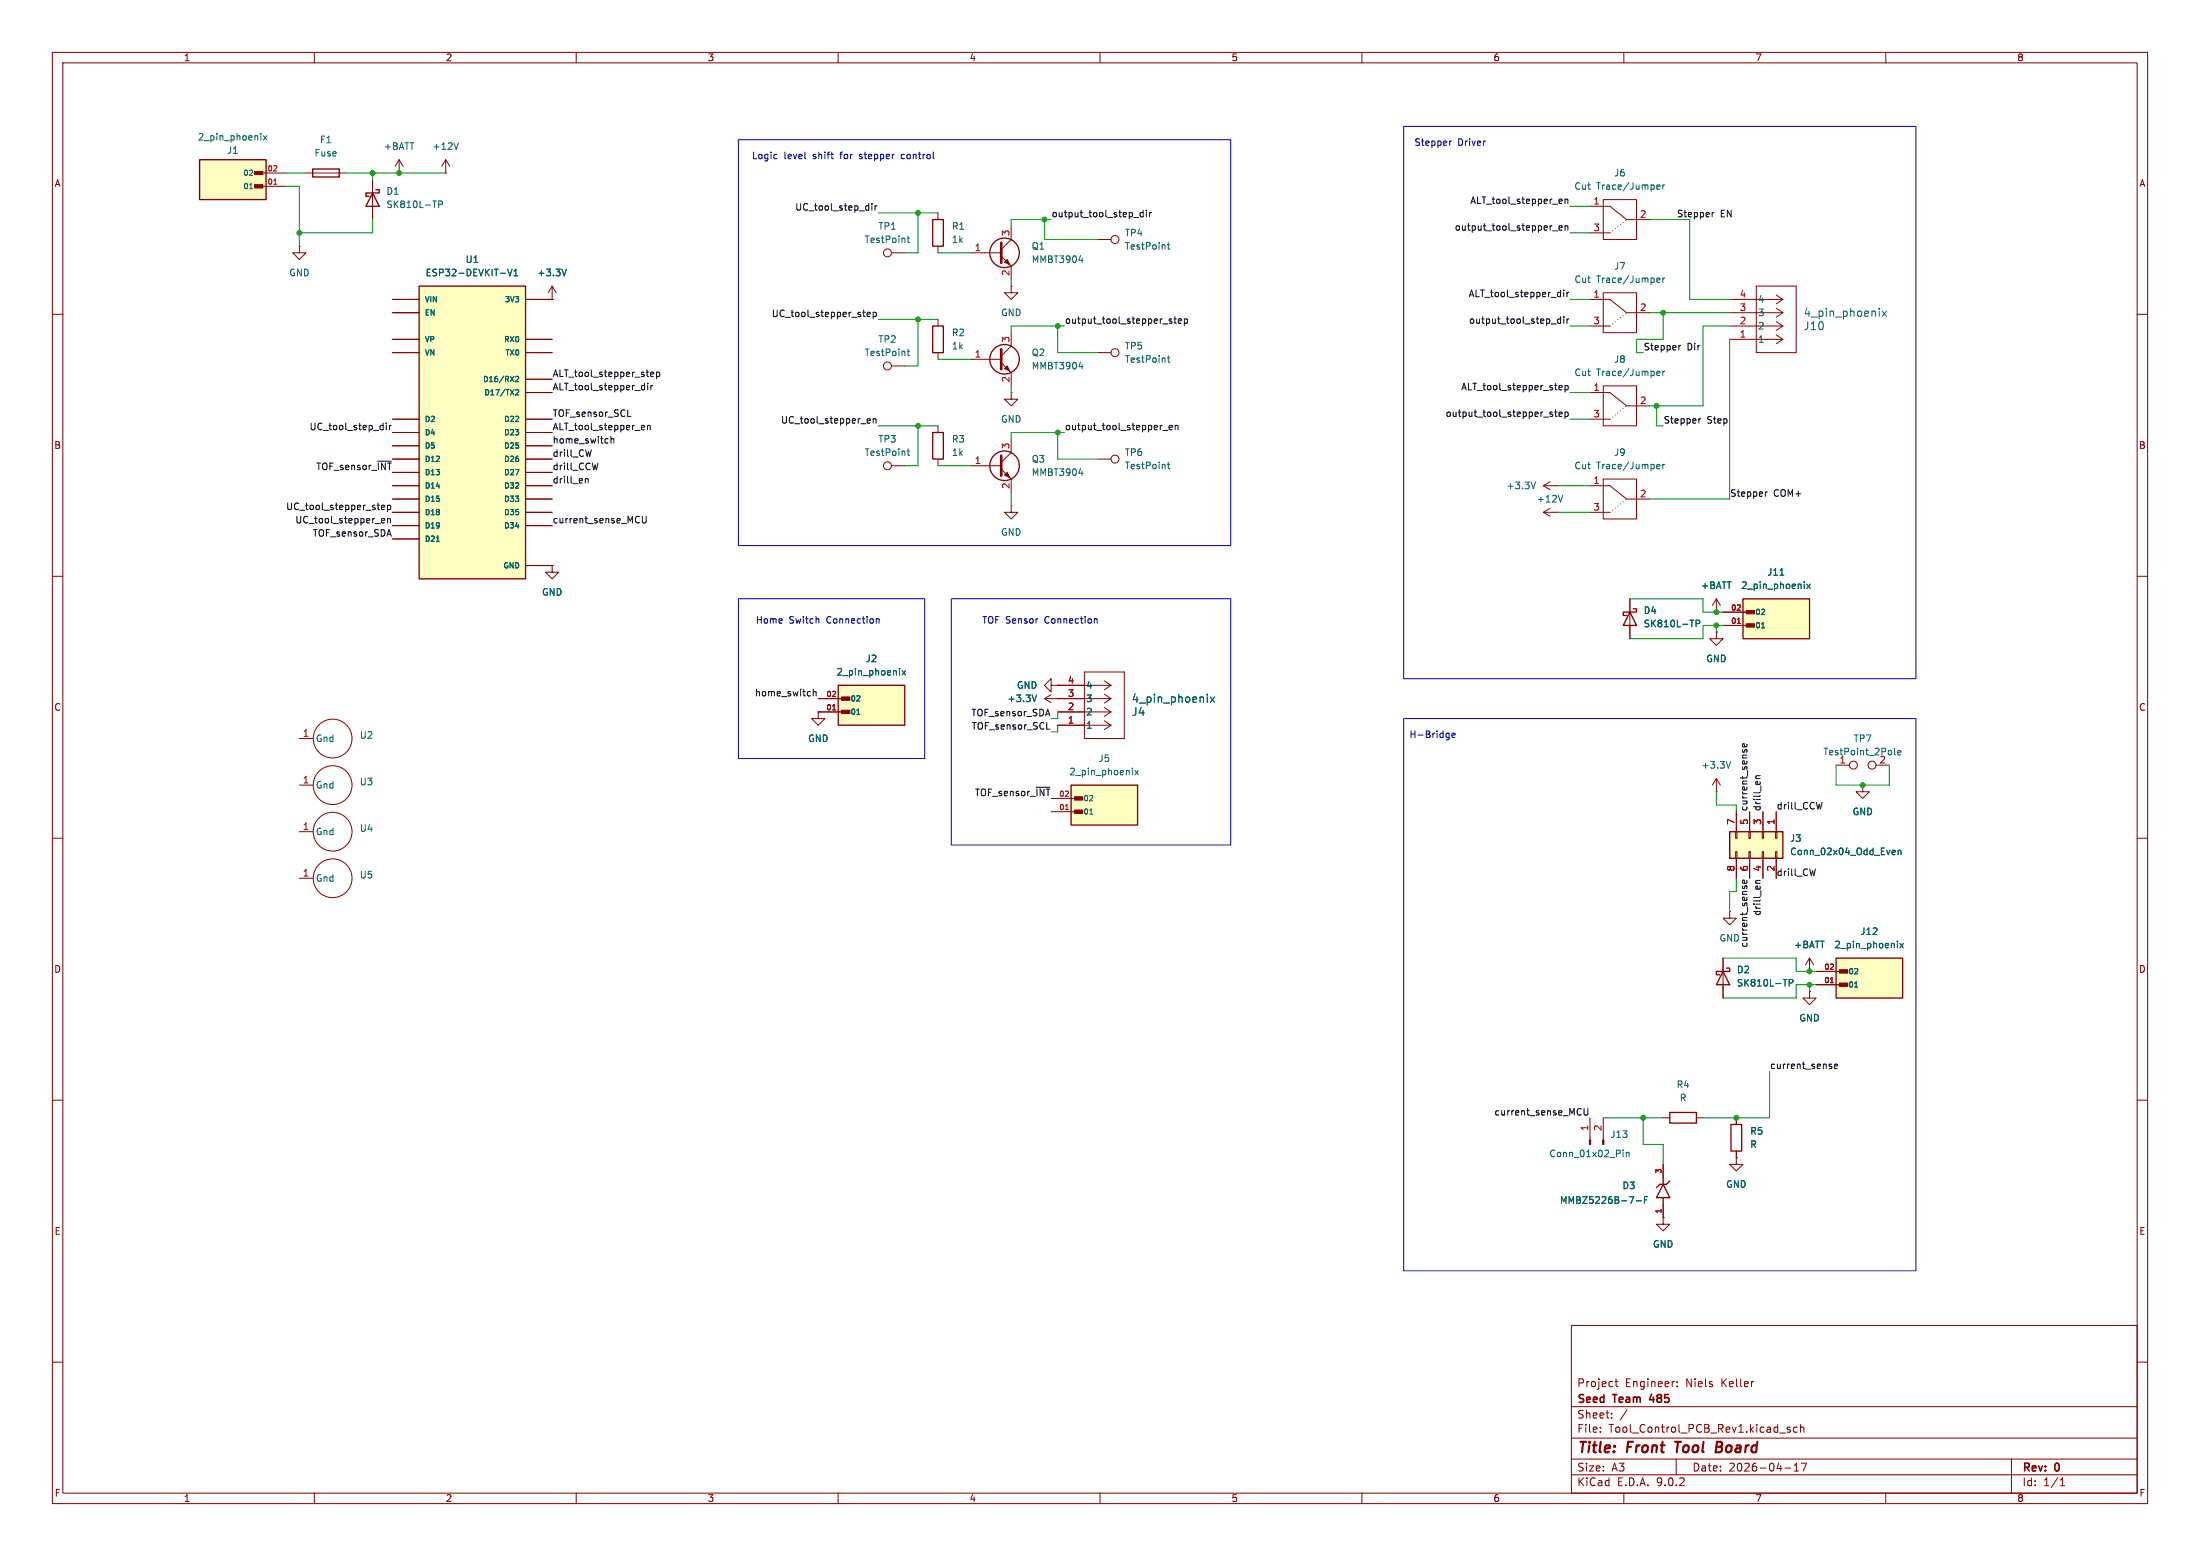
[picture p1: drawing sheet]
<svg xmlns="http://www.w3.org/2000/svg" width="420mm" height="297mm" viewBox="0 0 420 297" stroke-linecap="round" stroke-linejoin="round" font-family="sans-serif">
<g fill="none" stroke="#840000" stroke-width=".19">
<path d="M10 10h400v277h-400zM12 12h396v273h-396zM60 10v2M110 10v2M160 10v2M210 10v2M260 10v2M310 10v2M360 10v2M10 60h2M408 60h2M209.5 87.6h2.6"/>
<path d="M10 110h2M408 110h2M199.4 133.4h12.7M199.4 133.4l1.3 .7M200.7 132.6l-1.3 .8M201.9 133.4h.1M201.9 138.4h10.2M201.9 135.9h10.2M201.9 130.8h10.2M207 128.3h7.6v12.7h-7.6zM210.8 137.6l1.3 .8M210.8 135l1.3 .9"/>
<path d="M210.8 132.5l1.3 .9M210.8 130l1.3 .8M212.1 138.4l-1.3 .9M212.1 135.9l-1.3 .8M212.1 133.4l-1.3 .8M212.1 130.8l-1.3 .9M10 160h2M327.7 151.1h.1M327.7 148.6l-.8 1.3M327.7 148.6l.7 1.3M327.7 148.6v2.5M350.5 146.1h2.6"/>
<path d="M358.1 146.1h2.6M408 160h2M10 210h2M408 210h2M300 253h108v32h-108zM10 260h2M300 278.5h108M300 274.5h108M300 268.5h108M305.5 273.2v.2M305.5 272.5v.1M307.7 270.5v.2"/>
<path d="M307.7 269.8v.1M308.3 263.7h.6M308.5 263.2v1.3l.4 .2M310.6 269.1l-1.3 1.9M320 278.5v3M320.2 264.5v.2M320.2 263.8v.1M341.7 272.5l-.3-.1-.2 .2v.2l.5 .2v.3h-.5M342.5 279.7l.4-.4v1.5M343.1 272.5l-.4-.1-.3 .3 .1 .6h.6M343.7 272.5l.2-.1 .4 .1 .1 .9M343.7 271.9v1.5"/>
<path d="M343.9 279.3h1l-.7 1.5M384 278.5v6.5M408 260h2M60 285v2M110 285v2M160 285v2M210 285v2M260 285v2M300 281.5h108M310 285v2M340.7 280.2h1.2M342.5 280.8h.9"/>
<path d="M360 285v2M393.3 283.6h.9M393.3 282.5l.4-.4v1.5"/>
<circle cx="212.9" cy="87.6" r=".76"/>
<circle cx="353.8" cy="146" r=".76"/>
<circle cx="357.4" cy="146" r=".76"/>
</g>
<path d="M319.8 275.2h1.1M320.3 275.2l-.2 2M327.7 276.2h.6M328.3 276.2l.3 .1M328.4 275.2h-.6l-.3 2 1-.1M328.5 276.1l-.2 .1" fill="none" stroke="#840000" stroke-width=".4"/>
<path d="M315.3 266.1l-.4 1.1h.9" fill="none" stroke="#840000" stroke-width=".3"/>
<path d="M222.8 88.6h.5M223 88.2v1.1l.3 .2M197.9 132.7l-.4 1.2M230.5 132.5v.2M231.1 133l.8 1M231.9 133l-.8 1M330.4 145.4l-.4 1.2M361.7 142.8v1.1l.2 .2M362.3 143.7l.6-.2-.1-.2-.3-.1-.2 .2v.6h.5" fill="none" stroke="#006464" stroke-width=".19"/>
<path d="M330.2 158.8h10.2v5h-10.2z" fill="#ffffc2"/>
<path d="M330.2 158.8h10.2v5h-10.2z" fill="none" stroke="#840000" stroke-width=".25"/>
<g fill="none" stroke="#840000" stroke-width=".19">
<path d="M85.1 33h.1M85.1 30.5l-.8 1.3M85.1 30.5l.8 1.3M85.1 30.5v2.5M331.3 158.8h.3v1.2h-.3zM331.5 154.9v3.9M333.9 158.8h.2v1.2h-.2zM334 154.9v3.9M336.4 158.8h.3v1.2h-.3zM336.5 154.9v3.9M339 158.8h.2v1.2h-.2zM339.1 154.9v3.9"/>
<path d="M355.6 149.9v1.2h1.3l-1.3 1.3-1.3-1.3h1.3M355.6 149.9h.1M331.3 162.6h.3v1.2h-.3zM331.5 163.8v3.8M333.9 162.6h.2v1.2h-.2zM334 163.8v3.8M336.4 162.6h.3v1.2h-.3zM336.5 163.8v3.8M339 162.6h.2v1.2h-.2zM339.1 163.8v3.8"/>
</g>
<path d="M87.5 27.2l-.4 1.3M361.4 162.3l.4 .1v.2l-.6 .1M361.8 163.1h-.4M362.4 162.4l.1-.1 .3 .1 .1 .7M362.4 162.3v.8" fill="none" stroke="#006464" stroke-width=".19"/>
<path d="M160 130.8h12.7v7.6h-12.7z" fill="#ffffc2"/>
<g fill="none" stroke="#840000" stroke-width=".25">
<path d="M178.1 41.9h2v5.1h-2zM178.1 62.2h2v5.1h-2zM178.1 82.6h2v5h-2zM160 130.8h12.7v7.6h-12.7z"/>
<circle cx="191.8" cy="48.3" r="2.82"/>
<circle cx="191.8" cy="68.6" r="2.82"/>
<circle cx="191.8" cy="88.9" r="2.82"/>
</g>
<g fill="#840000" stroke="#840000" stroke-width=".19">
<path d="M160.7 135.6h1.5v.6h-1.5z"/>
<path d="M160.7 133h1.5v.7h-1.5z"/>
<path d="M191.8 50l.5-.5 .5 1z"/>
<path d="M191.8 90.7l.5-.5 .5 1z"/>
<path d="M191.8 70.4l.5-.5 .5 1z"/>
</g>
<g fill="none" stroke="#840000" stroke-width=".19">
<path d="M76.2 33h.1M76.2 30.5l-.8 1.3M76.2 30.5l.8 1.3M76.2 30.5v2.5M303.5 39.4h3.8l3.2 2.5h4.5M306.1 38.1h6.3v7.6h-6.3zM179.1 40.6v1.3M179.1 47v1.3M185.4 48.3h5.7M191.1 48.9l1.9 1.9v2.5M193 54.6v1.3h1.3l-1.3 1.3-1.2-1.3h1.2M193 54.6h.1"/>
<path d="M193 43.2v2.5l-1.9 1.9M303.5 57.2h3.8l3.2 2.5h4.5M303.5 44.5h3.8M306.1 55.9h6.3v7.6h-6.3zM330.2 57.2h10.2M330.2 59.7h10.2M335.3 54.6h7.6v12.7h-7.6zM339.1 58.8l1.3 .9M339.1 56.3l1.3 .9M340.4 59.7l-1.3 .8M340.4 57.2l-1.3 .8M179.1 61v1.2"/>
<path d="M179.1 67.3v1.3M185.4 68.6h5.7M191.1 69.2l1.9 1.9v2.6M193 74.9v1.3h1.3l-1.3 1.3-1.2-1.3h1.2M193 74.9h.1M193 63.5v2.5l-1.9 1.9M303.5 74.9h3.8l3.2 2.6h4.5M303.5 62.2h3.8M306.1 73.7h6.3v7.6h-6.3zM330.2 62.2h10.2M330.2 64.8h10.2M339.1 63.9l1.3 .9"/>
<path d="M339.1 61.4l1.3 .8M340.4 64.8l-1.3 .8M340.4 62.2l-1.3 .9M170.2 88.9h2.5M179.1 81.3v1.3M179.1 87.6v1.3M185.4 88.9h5.7M191.1 89.5l1.9 1.9v2.6M193 96.5v1.3h1.3l-1.3 1.3-1.2-1.3h1.2M193 96.5h.1M193 83.8v2.6l-1.9 1.9M303.5 80h3.8"/>
<path d="M156.2 135.9v1.3h1.3l-1.3 1.2-1.3-1.2h1.3M156.2 135.9h.1M156.2 135.9h5.1M156.2 133.4h5.1M330.2 174v1.3h1.3l-1.3 1.2-1.3-1.2h1.3M330.2 174h.1"/>
<circle cx="169.4" cy="88.9" r=".76"/>
</g>
<g fill="none" stroke="#006464" stroke-width=".19">
<path d="M316.3 35.5l.2-.2 .4 .2v.1l-.6 .1M316.3 36l.2 .1h.3M317.4 35.3v.8M317.8 35.3l-.4 .2M206 49.7h.8M206.6 49.3v.8M316.3 53.3l.2-.2 .4 .2v.1l-.6 .1M316.3 53.7l.2 .2h.3M317.4 53.1v.8M317.8 53.1l-.4 .2M358.7 58.9v.1M359.3 59.4l.8 1"/>
<path d="M360.1 59.4l-.8 1M206 70h.8M206.6 69.6v.8M316.3 71.5l.2 .2 .3-.1M316.3 71l.2-.1 .4 .1v.2l-.6 .1M317.4 70.9v.8M317.8 70.9l-.4 .2M173.2 86.1h.5M173.3 85.7v1.1l.4 .1M206 90.3h.8M206.6 89.9v.8M163.6 136.4h.5"/>
<path d="M171.7 127.6v.1M171.7 128v.8M172.2 128l.7 .8M172.9 128l-.7 .8"/>
</g>
<path d="M158.9 135.5h.6" fill="none" stroke="#a90000" stroke-width=".19"/>
<path d="M191.1 46.4v3.8M191.1 66.7v3.8M191.1 87v3.8" fill="none" stroke="#840000" stroke-width=".51"/>
<path d="M307.3 44.5l3.2-2.6M307.3 62.2l3.2-2.5M307.3 80l3.2-2.5" fill="none" stroke="#840000" stroke-width=".19" stroke-dasharray="0 .6"/>
<path d="M80 54.6h20.3v55.9h-20.3z" fill="#ffffc2"/>
<path d="M80 54.6h20.3v55.9h-20.3zM311.1 116.8l1.3 2.6h-2.5zM311.8 116.2h.6v.6h-2.5v.7h.6" fill="none" stroke="#840000" stroke-width=".25"/>
<g fill="none" stroke="#840000" stroke-width=".19">
<path d="M57.1 47v1.3h1.3l-1.3 1.2-1.2-1.2h1.2M57.1 47h.1M74.9 57.2h5.1M74.9 59.7h5.1M100.3 57.2h5.1M105.4 57.2h.1M105.4 54.6l-.8 1.3M105.4 54.6l.8 1.3M105.4 54.6v2.6M209.5 45.7h2.6M74.9 64.8h5.1M74.9 67.3h5.1"/>
<path d="M100.3 64.8h5.1M100.3 67.3h5.1M100.3 72.4h5.1M100.3 74.9h5.1M170.2 69.9h2.5M209.5 67.3h2.6M74.9 80h5.1M74.9 82.6h5.1M74.9 85.1h5.1M74.9 87.6h5.1M74.9 90.2h5.1M74.9 92.7h5.1"/>
<path d="M74.9 95.3h5.1M74.9 97.8h5.1M100.3 80h5.1M100.3 82.6h5.1M100.3 85.1h5.1M100.3 87.6h5.1M100.3 90.2h5.1M100.3 92.7h5.1M100.3 95.3h5.1M100.3 97.8h5.1M294.6 92.7h2.6M294.6 97.8h2.6"/>
<path d="M294.6 92.7l1.3 .8M294.6 97.8l1.3 .8M295.9 91.9l-1.3 .8M295.9 97l-1.3 .8M297.2 92.7h.1M297.2 97.8h.1M303.5 92.7h3.8l3.2 2.6h4.5M303.5 97.8h3.8M306.1 91.4h6.3v7.7h-6.3zM74.9 100.3h5.1M74.9 102.9h5.1M100.3 100.3h5.1"/>
<path d="M100.3 108h5.1M105.4 108v1.2h1.3l-1.3 1.3-1.3-1.3h1.3M105.4 108h.1M311.1 114.3v7.6M327.7 116.8h.1M327.7 114.3l-.8 1.3M327.7 114.3l.7 1.3M327.7 114.3v2.5M57.1 149.9h2.6M57.1 141h2.6M57.1 158.8h2.6M57.1 167.6h2.6"/>
<circle cx="212.9" cy="45.7" r=".76"/>
<circle cx="169.4" cy="69.8" r=".76"/>
<circle cx="212.9" cy="67.3" r=".76"/>
<circle cx="63.5" cy="158.7" r="3.7"/>
<circle cx="63.5" cy="141" r="3.7"/>
<circle cx="63.5" cy="149.9" r="3.7"/>
<circle cx="63.5" cy="167.6" r="3.7"/>
</g>
<g fill="none" stroke="#006464" stroke-width=".19">
<path d="M96.9 51.4l.4 1.2 .5-1.2M98.1 52.6h.7M98.1 51.7l.4-.3v1.2M108.1 51.4l-.4 1.2M222.8 46.7h.5M223 46.3v1.1l.3 .2M98.4 71.9l.4-.1 .2 .3-.6 .8h.6M98.4 74.5l.4-.1 .2 .3-.6 .7h.6M173.2 67h.5M173.3 66.6v1.1l.4 .2M222.8 68.3h.5M223 67.9v1.1l.3 .2"/>
<path d="M293.1 92l-.4 1.3M298.3 94.6l-.4 1.2M316.3 89.3l.2 .2 .3-.1M316.3 88.8l.2-.2 .4 .2v.1l-.6 .2M317.4 88.6v.9M317.8 88.6l-.4 .3M83.3 103.3h.6M323.8 119h.6l.1-.2-.1-.3-.6-.1v1.2"/>
</g>
<path d="M307.3 97.8l3.2-2.5" fill="none" stroke="#840000" stroke-width=".19" stroke-dasharray="0 .6"/>
<path d="M38.1 30.5h12.7v7.6h-12.7z" fill="#ffffc2"/>
<path d="M38.1 30.5h12.7v7.6h-12.7z" fill="none" stroke="#840000" stroke-width=".25"/>
<g fill="#840000" stroke="#840000" stroke-width=".19">
<path d="M48.6 35.2h1.6v.7h-1.6z"/>
<path d="M48.6 32.7h1.6v.6h-1.6z"/>
</g>
<g fill="none" stroke="#840000" stroke-width=".19">
<path d="M49.5 35.6h5.1M49.5 33h5.1M170.2 48.3h2.5"/>
<circle cx="169.4" cy="48.3" r=".76"/>
</g>
<path d="M47.6 36h.6M49.8 25.5v.1M49.8 25.9v.8M50.3 25.9l.7 .8M51 25.9l-.7 .8M173.2 45.5h.5M173.3 45v1.1l.4 .2" fill="none" stroke="#006464" stroke-width=".19"/>
<path d="M52.3 35.2h.5" fill="none" stroke="#a90000" stroke-width=".19"/>
<path d="M332.7 114.3h12.7v7.6h-12.7z" fill="#ffffc2"/>
<path d="M71.1 36.8l1.3 2.6h-2.6zM71.8 36.2h.6v.6h-2.6v.7h.7M332.7 114.3h12.7v7.6h-12.7zM328.9 185.4l1.3 2.6h-2.5zM329.6 184.8h.6v.6h-2.5v.7h.6" fill="none" stroke="#840000" stroke-width=".25"/>
<g fill="#840000" stroke="#840000" stroke-width=".19">
<path d="M333.4 119.1h1.6v.6h-1.6z"/>
<path d="M333.4 116.5h1.6v.7h-1.6z"/>
</g>
<path d="M71.1 34.3v7.6M328.9 119.4h5.1M328.9 116.8h5.1M327.7 120.7v1.2h1.2l-1.2 1.3-1.3-1.3h1.3M327.7 120.7h.1M328.9 182.9v7.6M345.4 185.4h.1M345.4 189.2v1.3h1.3l-1.3 1.3-1.2-1.3h1.2M345.4 189.2h.1M345.4 182.9l-.7 1.3M345.4 182.9l.8 1.3M345.4 182.9v2.5" fill="none" stroke="#840000" stroke-width=".19"/>
<path d="M83.7 39h.7l.1-.2-.1-.3-.7-.1v1.2M336.3 119.8h.6M339.8 109.8h.7M344.4 111.1v.1M344.4 111.5v.8M344.9 111.5l.7 .8M345.6 111.5l-.7 .8M341.6 187.6h.6l.1-.2-.1-.3-.6-.1v1.2" fill="none" stroke="#006464" stroke-width=".19"/>
<path d="M331.7 119h.5" fill="none" stroke="#a90000" stroke-width=".19"/>
<path d="M350.5 182.9h12.7v7.6h-12.7z" fill="#ffffc2"/>
<path d="M59.7 32.3h5.1v1.5h-5.1zM350.5 182.9h12.7v7.6h-12.7zM318.8 212.3h5v2.1h-5zM330.5 214.6h2v5.1h-2zM317.5 224.8v1.3M317.5 228.6v1.3M317.5 226.1l1.3 2.5h-2.6zM318.8 225.4l-.7 .7h-1.2l-.7 .6" fill="none" stroke="#840000" stroke-width=".25"/>
<g fill="#840000" stroke="#840000" stroke-width=".19">
<path d="M351.2 187.6h1.5v.7h-1.5z"/>
<path d="M351.2 185.1h1.5v.6h-1.5z"/>
<path d="M303.4 217.6h.3v.8h-.3z"/>
<path d="M305.9 217.6h.3v.8h-.3z"/>
</g>
<g fill="none" stroke="#840000" stroke-width=".19">
<path d="M58.4 33h7.6M200.7 130.8v-1.3l-1.3 1.3 1.3 1.3v-1.3h1.2M201.9 130.8h.1M346.7 188h5.1M346.7 185.4h5.1M303.5 213.4v4.2M306.1 213.4v4.2M317.5 213.4h1.3M323.8 213.4h1.3M331.5 213.4v1.2M331.5 219.7v1.3M317.5 232.4v1.3h1.3l-1.3 1.2-1.3-1.2h1.3"/>
<path d="M317.5 232.4h.1M317.5 222.2v2.6M317.5 229.9v2.5"/>
</g>
<g fill="none" stroke="#006464" stroke-width=".19">
<path d="M362.2 179.6v.2M354.1 188.4h.5M362.2 180.1v.8M362.7 180.1l.7 .8M363.4 180.1l-.7 .8M309.9 219.5v.1M309.9 220v.8M310.5 220v.8M310.5 220.1l.1-.1h.3l.1 .8M311 228.4h.9l-.6 1.3M312.4 229.2h.9M313.9 229h.5"/>
<path d="M314.6 228.4h-.7v1.3"/>
</g>
<path d="M349.4 187.6h.6" fill="none" stroke="#a90000" stroke-width=".19"/>
<path d="M204.5 149.9h12.7v7.6h-12.7z" fill="#ffffc2"/>
<path d="M204.5 149.9h12.7v7.6h-12.7z" fill="none" stroke="#840000" stroke-width=".25"/>
<g fill="#840000" stroke="#840000" stroke-width=".19">
<path d="M205.1 154.6h1.6v.7h-1.6z"/>
<path d="M205.1 152.1h1.6v.6h-1.6z"/>
</g>
<g fill="none" stroke="#840000" stroke-width=".19">
<path d="M74.9 57.2h5.1M74.9 59.7h5.1M100.3 57.2h5.1M105.4 57.2h.1M74.9 64.8h5.1M74.9 67.3h5.1M100.3 64.8h5.1M100.3 67.3h5.1M100.3 72.4h5.1M100.3 74.9h5.1M74.9 80h5.1M74.9 82.6h5.1"/>
<path d="M74.9 85.1h5.1M74.9 87.6h5.1M74.9 90.2h5.1M74.9 92.7h5.1M74.9 95.3h5.1M74.9 97.8h5.1M100.3 80h5.1M100.3 82.6h5.1M100.3 85.1h5.1M100.3 87.6h5.1M100.3 90.2h5.1M100.3 92.7h5.1"/>
<path d="M100.3 95.3h5.1M100.3 97.8h5.1M74.9 100.3h5.1M74.9 102.9h5.1M100.3 100.3h5.1M100.3 108h5.1M105.4 108h.1M311.1 114.3v2.5M311.1 119.4v2.5M327.7 116.8h.1M328.9 119.4h5.1M328.9 116.8h5.1"/>
<path d="M156.2 135.9h.1M156.2 135.9h5.1M156.2 133.4h5.1M201.9 130.8h.1M201.9 133.4h.1M201.9 138.4h5.1M201.9 135.9h5.1M201.9 133.4h5.1M201.9 130.8h5.1M327.7 120.7h.1M200.7 154.9h5M200.7 152.4h5"/>
<path d="M331.5 154.9v3.9M334 154.9v3.9M336.5 154.9v3.9M339.1 154.9v3.9M355.6 149.9h.1M331.5 163.8v3.8M334 163.8v3.8M336.5 163.8v3.8M339.1 163.8v3.8M328.9 182.9v2.5M328.9 188v2.5M345.4 189.2h.1"/>
<path d="M345.4 185.4h.1M346.7 188h5.1M346.7 185.4h5.1M331.5 213.4v1.2M331.5 219.7v1.3M317.5 232.4h.1M317.5 222.2v2.6M317.5 229.9v2.5M331.5 221v1.2h1.2l-1.2 1.3-1.3-1.3h1.3M331.5 221h.1"/>
</g>
<g fill="none" stroke="#006464" stroke-width=".19">
<path d="M96.9 51.4l.4 1.2 .5-1.2M98.1 52.6h.7M98.1 51.7l.4-.3v1.2M108.1 51.4l-.4 1.2M98.4 71.9l.4-.1 .2 .3-.6 .8h.6M98.4 74.5l.4-.1 .2 .3-.6 .7h.6M83.3 103.3h.6M323.8 119h.6l.1-.2-.1-.3-.6-.1v1.2M336.3 119.8h.6M339.8 109.8h.7M344.4 111.1v.1M344.4 111.5v.8"/>
<path d="M344.9 111.5l.7 .8M345.6 111.5l-.7 .8M163.6 136.4h.5M171.7 127.6v.1M171.7 128v.8M172.2 128l.7 .8M172.9 128l-.7 .8M197.9 132.7l-.4 1.2M230.5 132.5v.2M231.1 133l.8 1M231.9 133l-.8 1M208 155.4h.6"/>
<path d="M216.2 146.6v.2M216.2 147.1v.8M216.7 147.1l.6 .8M217.3 147.1l-.6 .8M361.4 162.3l.4 .1v.2l-.6 .1M361.8 163.1h-.4M362.2 179.6v.2M362.4 162.4l.1-.1 .3 .1 .1 .7M362.4 162.3v.8M341.6 187.6h.6l.1-.2-.1-.3-.6-.1v1.2M354.1 188.4h.5M362.2 180.1v.8"/>
<path d="M362.7 180.1l.7 .8M363.4 180.1l-.7 .8M311 228.4h.9l-.6 1.3M312.4 229.2h.9M313.9 229h.5M314.6 228.4h-.7v1.3"/>
</g>
<path d="M331.7 119h.5M158.9 135.5h.6M203.4 154.6h.6M349.4 187.6h.6" fill="none" stroke="#a90000" stroke-width=".19"/>
<g fill="none" stroke="#0f0f0f" stroke-width=".19">
<path d="M166.5 38.9v.1M166.5 39.3v.8M167.1 39.3v.8M167.4 39.3l-.3 .2M297.8 38l.4 .1v.2l-.6 .1M298.2 38.8l-.4 .1M298.8 38v.9M298.8 38.1l.2-.1 .3 .1v.8M166.7 59.6v1.3M166.7 59.7l.4-.1 .2 .2-.1 .6h-.5M216.4 41.5h1M218.2 40.1v1.3"/>
<path d="M218.2 40.6h-.3l-.3 .2 .2 .5h.4M218.8 40.1v.1M218.8 40.6v.8M219.4 40.6v.8M219.8 40.6l-.4 .2M296.4 44.1h1M297.6 43.5l.6-.1v-.2l-.4-.1-.2 .2 .1 .6h.5M297.8 55.8l.1 .1M297.9 55.4v1.2M297.9 56.6h-.1M298.5 55.4v.1M298.5 55.8v.8"/>
<path d="M298.8 43.1v.8M298.8 43.2l.2-.1 .3 .1v.7M299.1 55.8v.8M299.5 55.8l-.4 .2M326.9 40.6v.8M327.2 40.6l-.3 .2M119.8 79.5h.6M122.9 73.6h.1M123 73.1v1.3M123 74.4h-.1M123.7 73.1v.2M123.7 73.6v.8"/>
<path d="M124.2 71.7l.2 .2 .3-.1M124.2 71.2l.2-.2 .4 .2v.1l-.6 .2M124.3 73.6v.8M124.6 73.6l-.3 .2M125.3 71.1l.4-.1 .3 .3-.2 .5h-.5M125.3 71v1.3M165.5 60l.6-.1v-.2l-.4-.1-.2 .2 .1 .6h.5M165.6 80l.4-.1 .1 .3-.6 .1M166.7 79.9v.9M223.7 61.4v.3M224.1 60.9h.5M224.3 60.4v1.1l.3 .2"/>
<path d="M225 61.3l.6-.1-.1-.3h-.4l-.1 .2v.6h.5M226.1 60.9h.4l.2 .2-.1 .6h-.5M226.1 60.9v1.2M296.1 61.8h1M296.4 79.1v.3M296.8 78.7h.5M297 78.2v1.1l.3 .2M297.6 79.1l.6-.1v-.3h-.4l-.2 .1 .1 .6h.5M297.6 73.8l.2-.2 .4 .2v.1l-.6 .1M297.6 74.2l.2 .2h.4M297.9 60.9h-.3l-.3 .2 .1 .6h.5M297.9 60.4v1.3"/>
<path d="M298.5 60.4v.2M298.5 60.9v.8M298.8 78.7h.3l.3 .2-.1 .5h-.5M298.8 73.6h.3l.3 .2-.1 .6h-.5M298.8 73.6v1.2M298.8 78.7v1.2M299.1 60.9v.8M299.5 60.9l-.4 .2M320.5 66v.8M320.9 66l-.4 .2M324.3 79.9v.9M324.7 79.9l-.4 .3"/>
<path d="M72.8 96.9l.6-.2v-.2l-.4-.1-.2 .2 .1 .6h.5M72.9 99.8h.5M72.9 99h.4l.1 .3-.6 .1M73.7 80.8v.1M73.7 81.2v.8M74 99.1l.2-.1h.3v.8M74 96.4v1.3M74 99v.8M74 96.5l.3-.1 .3 .3-.1 .5h-.5M74.3 81.2v.8M74.7 81.2l-.4 .2M111.7 91.4v.8"/>
<path d="M111.7 91.5l.2-.1h.3l.1 .8M112.9 85.8l-.3 1.3M114.2 88.4l-.3 1.3M116.6 83.3v1.3M116.6 83.9l.2-.2 .3 .1 .1 .8M122.6 81.2l.4 .1v.2l-.6 .1M122.6 98.5v1.1l.3 .2h.3l.2-.2v-1.1M123 82h-.4M123.6 81.3l.2-.1 .3 .1v.7M123.6 81.2v.8M165.6 80.7h.5M166.7 80l.2-.1 .3 .1v.8"/>
<path d="M222 82.2h1M223.2 81.6l.6-.1-.1-.2-.3-.1-.2 .2 .1 .6h.4M224.3 81.3l.2-.1 .3 .1 .1 .7M224.3 81.2v.8M337 93.9v.8M337.4 93.9l-.4 .2M74.3 101.1l.4 1.3M155.3 131.6v1.2M155.3 132.1l.1-.1 .3 .1 .1 .7M199.8 139.2h.6M200 135.4l.4 1.2M332.7 143.1v.1"/>
<path d="M333.1 143.2l.2-.2 .2 .2M333.4 142l.1 .4-.2 .2-.6-.1v-.5h.3l.1 .6M335.2 148.6h.8M336 148.1h-.7l-.1 .3 .1 .2M347.8 153.2l-.3 1.2M332.7 169.1v.2M333.1 169.3l.2-.2 .2 .2M333.4 168l.1 .4-.2 .2-.6-.1v-.5h.3l.1 .6M335.2 168.6h.8M336 168l-.7 .1-.1 .3 .1 .2M346.6 165.9l-.3 1.2M302.4 211.6v1l.2 .2h.4l.1-.2v-1"/>
<path d="M349.5 203.5l.2 .2-.2 .3M349.5 203.1l.2 .1M350.2 203.5l.6-.1-.1-.2-.3-.1-.2 .2 .1 .6h.4"/>
</g>
<g fill="none" stroke="#009600" stroke-width=".19">
<path d="M54.6 35.6h2.5v11.4M54.6 33h3.8M66 33h19.1M71.1 33v1.3M299.7 39.4h3.8M71.1 41.9v2.6h-14M167.6 40.6h11.5M175.3 40.6v7.7h-2.6M179.1 48.3h6.3M193 53.3v1.3M199.4 41.9v3.8h10.1M200.7 41.9h-7.7v1.3"/>
<path d="M299.7 44.5h3.8M299.7 57.2h3.8M315 41.9h7.6v15.3h7.6M315 59.7h15.2M317.5 59.7v5.1h-5.1v2.5h1.3M167.6 61h11.5M175.3 61v8.9h-2.6M179.1 68.6h6.3M193 73.7v1.2M201.9 62.2v5.1h7.6M203.2 62.2h-10.2v1.3M299.7 62.2h3.8"/>
<path d="M299.7 74.9h3.8M316.2 77.5v3.8h1.3M330.2 62.2h-5.1v15.3h-10.1M330.2 64.8v30.5h-15.2M167.6 81.3h11.5M175.3 81.3v7.6h-2.6M179.1 88.9h6.3M193 94v2.5M201.9 82.6v5h7.6M203.2 82.6h-10.2v1.2M297.2 92.7h6.3M297.2 97.8h6.3"/>
<path d="M299.7 80h3.8M311.1 114.3h14v2.5h3.8M327.7 119.4v1.3M328.9 119.4h-3.8v2.5h-14M201.9 135.9v1.3h-1.2M201.9 138.4v1.3h-1.2M327.7 151.1v2.6h3.8v1.2M350.5 146.1v3.8h10.2v-3.8M331.5 167.6v2.6h-1.3v3.8M328.9 182.9h14v2.5h3.8M345.4 188v1.2M346.7 188h-3.8v2.5h-14"/>
<path d="M306.1 213.4h11.4M313.7 213.4v5h3.8v3.8M337.8 204.5v8.9h-12.7"/>
</g>
<g fill="none" stroke="#0000c2" stroke-width=".19">
<path d="M141 26.7h93.9v77.4h-93.9zM148.2 29.5h.1M148.3 30.2l-.1 .1M153.7 30.2l.1 .1M172.3 29.5l-.3 .2v.4l.3 .2M268 24.1h97.8v105.4h-97.8zM276.7 26.9v.9M277.1 26.9l-.4 .3M141 114.3h35.5v30.5h-35.5zM167.3 118.2h.5v.7M181.6 114.3h53.3v47h-53.3zM209 118.2h.4l.1 .7"/>
<path d="M268 137.2h97.8v105.4h-97.8zM276.3 139.9l.3 .1M276.6 139.9v1.1l-.2 .2M276.6 140.7l-.3 .1M277.2 140.4l.6-.2-.1-.2-.3-.1-.2 .2v.6h.5"/>
</g>
<g fill="#009600" stroke="#009600" stroke-width=".19">
<circle cx="201.9" cy="82.6" r=".46"/>
<circle cx="175.3" cy="40.6" r=".46"/>
<circle cx="199.4" cy="41.9" r=".46"/>
<circle cx="201.9" cy="62.2" r=".46"/>
<circle cx="313.7" cy="213.4" r=".46"/>
<circle cx="175.3" cy="81.3" r=".46"/>
<circle cx="175.3" cy="61" r=".46"/>
<circle cx="76.2" cy="33" r=".46"/>
<circle cx="71.1" cy="33" r=".46"/>
<circle cx="57.1" cy="44.5" r=".46"/>
<circle cx="345.4" cy="188" r=".46"/>
<circle cx="345.4" cy="185.4" r=".46"/>
<circle cx="327.7" cy="116.8" r=".46"/>
<circle cx="327.7" cy="119.4" r=".46"/>
<circle cx="355.6" cy="149.9" r=".46"/>
<circle cx="317.5" cy="59.7" r=".46"/>
<circle cx="316.2" cy="77.5" r=".46"/>
<circle cx="331.5" cy="213.4" r=".46"/>
</g>
<g font-size="2.8" fill="#840000">
<text x="301" y="277.9">Title:</text>
<text x="310.6" y="277.9">Front</text>
<text x="320.7" y="277.9">Tool</text>
<text x="329.2" y="277.9">Board</text>
</g>
<g font-size="2.1" fill="#006464">
<text x="344.2" y="63.2">J10</text>
<text x="344.2" y="60.7">4_pin_phoenix</text>
<text x="216" y="136.9">J4</text>
<text x="216" y="134.3">4_pin_phoenix</text>
</g>
<g font-size="2.1" fill="#840000">
<text x="301" y="268.2">Seed</text>
<text x="301" y="265">Project</text>
<text x="308.1" y="268.2">Team</text>
<text x="310.2" y="265">Engineer:</text>
<text x="315.6" y="268.2">485</text>
<text x="321.9" y="265">Niels</text>
<text x="328.7" y="265">Keller</text>
<text x="301" y="273.7">File:</text>
<text x="301" y="271">Sheet:</text>
<text x="307.1" y="273.7">Tool_Control_PCB_Rev1.kicad_sch</text>
<text x="301" y="281.1">Size:</text>
<text x="307.6" y="281.1">A3</text>
<text x="323" y="281.1">Date:</text>
<text x="330" y="281.1">2026-04-17</text>
<text x="386" y="281.3">Rev:</text>
<text x="392.4" y="281.3">0</text>
<text x="301" y="283.9">KiCad</text>
<text x="308.7" y="283.9">E.D.A.</text>
<text x="316.3" y="283.9">9.0.2</text>
<text x="386" y="283.9">Id:</text>
<text x="390.1" y="283.9">1/1</text>
</g>
<g font-size="1.8" fill="#840000">
<text x="35" y="11.9">1</text>
<text x="85" y="11.9">2</text>
<text x="135" y="11.9">3</text>
<text x="185" y="11.9">4</text>
<text x="235" y="11.9">5</text>
<text x="285" y="11.9">6</text>
<text x="335" y="11.9">7</text>
<text x="385" y="11.9">8</text>
<text x="10.3" y="35.9">A</text>
<text x="408.3" y="35.9">A</text>
<text x="10.3" y="85.9">B</text>
<text x="408.2" y="85.9">B</text>
<text x="10.3" y="135.9">C</text>
<text x="408.2" y="135.9">C</text>
<text x="10.3" y="185.9">D</text>
<text x="408.2" y="185.9">D</text>
<text x="10.3" y="235.9">E</text>
<text x="408.3" y="235.9">E</text>
<text x="10.3" y="285.9">F</text>
<text x="35" y="286.9">1</text>
<text x="85" y="286.9">2</text>
<text x="135" y="286.9">3</text>
<text x="185" y="286.9">4</text>
<text x="235" y="286.9">5</text>
<text x="285" y="286.9">6</text>
<text x="335" y="286.9">7</text>
<text x="385" y="286.9">8</text>
<text x="408.3" y="285.9">F</text>
</g>
<g font-size="1.8" fill="#006464">
<text x="37.7" y="27">2_pin_phoenix</text>
<text x="43.3" y="29.6">J1</text>
<text x="61" y="27.5">F1</text>
<text x="73.2" y="28.8">+BATT</text>
<text x="82.4" y="28.8">+12V</text>
<text x="60" y="30.1">Fuse</text>
<text x="308.1" y="33.9">J6</text>
<text x="73.7" y="37.4">D1</text>
<text x="73.7" y="39.9">SK810L-TP</text>
<text x="300.5" y="36.4">Cut</text>
<text x="304.8" y="36.4">Trace/Jumper</text>
<text x="165" y="46.6">TestPoint</text>
<text x="167.6" y="44">TP1</text>
<text x="181.6" y="44">R1</text>
<text x="181.6" y="46.6">1k</text>
<text x="196.9" y="47.9">Q1</text>
<text x="214.6" y="45.3">TP4</text>
<text x="214.6" y="47.9">TestPoint</text>
<text x="55.1" y="52.9">GND</text>
<text x="81.1" y="52.9">ESP32-DEVKIT-V1</text>
<text x="88.8" y="50.4">U1</text>
<text x="102.5" y="52.9">+3.3V</text>
<text x="196.9" y="50.4">MMBT3904</text>
<text x="308.1" y="51.7">J7</text>
<text x="300.5" y="54.2">Cut</text>
<text x="304.8" y="54.2">Trace/Jumper</text>
<text x="335.5" y="58">4</text>
<text x="167.6" y="65.6">TP2</text>
<text x="181.6" y="64.4">R2</text>
<text x="191" y="60.6">GND</text>
<text x="335.5" y="65.6">1</text>
<text x="335.5" y="63.1">2</text>
<text x="335.5" y="60.6">3</text>
<text x="165" y="68.2">TestPoint</text>
<text x="181.6" y="66.9">1k</text>
<text x="196.9" y="68.2">Q2</text>
<text x="196.9" y="70.7">MMBT3904</text>
<text x="214.6" y="66.9">TP5</text>
<text x="214.6" y="69.4">TestPoint</text>
<text x="300.5" y="72">Cut</text>
<text x="304.8" y="72">Trace/Jumper</text>
<text x="308.1" y="69.4">J8</text>
<text x="191" y="80.9">GND</text>
<text x="165" y="87.2">TestPoint</text>
<text x="167.6" y="84.7">TP3</text>
<text x="181.6" y="84.7">R3</text>
<text x="181.6" y="87.2">1k</text>
<text x="196.9" y="88.5">Q3</text>
<text x="214.6" y="87.2">TP6</text>
<text x="214.6" y="89.8">TestPoint</text>
<text x="300.5" y="89.8">Cut</text>
<text x="304.8" y="89.8">Trace/Jumper</text>
<text x="308.1" y="87.2">J9</text>
<text x="196.9" y="91">MMBT3904</text>
<text x="287.5" y="93.6">+3.3V</text>
<text x="293.3" y="96.1">+12V</text>
<text x="191" y="102.5">GND</text>
<text x="103.4" y="113.9">GND</text>
<text x="324.6" y="112.6">+BATT</text>
<text x="332.3" y="112.6">2_pin_phoenix</text>
<text x="337.3" y="110.1">J11</text>
<text x="313.7" y="117.4">D4</text>
<text x="313.7" y="119.9">SK810L-TP</text>
<text x="159.6" y="129.1">2_pin_phoenix</text>
<text x="165.2" y="126.6">J2</text>
<text x="194" y="131.7">GND</text>
<text x="207.3" y="131.7">4</text>
<text x="325.6" y="126.6">GND</text>
<text x="192.2" y="134.2">+3.3V</text>
<text x="207.3" y="136.8">2</text>
<text x="207.3" y="134.2">3</text>
<text x="60.2" y="141.8">Gnd</text>
<text x="68.6" y="141.2">U2</text>
<text x="154.2" y="141.8">GND</text>
<text x="207.3" y="139.3">1</text>
<text x="353.8" y="141.8">TP7</text>
<text x="204" y="148.2">2_pin_phoenix</text>
<text x="209.6" y="145.6">J5</text>
<text x="324.7" y="146.9">+3.3V</text>
<text x="348" y="144.4">TestPoint_2Pole</text>
<text x="351.1" y="145.8">1</text>
<text x="60.2" y="150.7">Gnd</text>
<text x="68.6" y="150.1">U3</text>
<text x="353.6" y="155.8">GND</text>
<text x="60.2" y="159.6">Gnd</text>
<text x="68.6" y="159">U4</text>
<text x="341.6" y="160.9">J3</text>
<text x="68.6" y="167.9">U5</text>
<text x="341.6" y="163.4">Conn_02x04_Odd_Even</text>
<text x="60.2" y="168.5">Gnd</text>
<text x="328.2" y="179.9">GND</text>
<text x="355.1" y="178.7">J12</text>
<text x="331.5" y="186">D2</text>
<text x="342.4" y="181.2">+BATT</text>
<text x="350.1" y="181.2">2_pin_phoenix</text>
<text x="331.5" y="188.5">SK810L-TP</text>
<text x="343.4" y="195.2">GND</text>
<text x="320" y="207.9">R4</text>
<text x="320.6" y="210.4">R</text>
<text x="295.7" y="221.1">Conn_01x02_Pin</text>
<text x="307.3" y="217.4">J13</text>
<text x="334" y="216.8">R5</text>
<text x="334" y="219.3">R</text>
<text x="309.6" y="227.2">D3</text>
<text x="329.4" y="226.9">GND</text>
<text x="297.7" y="230">MMBZ5226B-7-F</text>
<text x="315.5" y="238.4">GND</text>
</g>
<g font-size="1.8" fill="#0000c2">
<text x="269.9" y="28">Stepper</text>
<text x="278.3" y="28">Driver</text>
<text x="143.5" y="30.6">Logic</text>
<text x="149.6" y="30.6">level</text>
<text x="155.3" y="30.6">shift</text>
<text x="160.7" y="30.6">for</text>
<text x="164.5" y="30.6">stepper</text>
<text x="172.7" y="30.6">control</text>
<text x="144.2" y="119.2">Home</text>
<text x="150.6" y="119.2">Switch</text>
<text x="157.9" y="119.2">Connection</text>
<text x="187.4" y="119.2">TOF Sensor</text>
<text x="199.5" y="119.2">Connection</text>
<text x="269" y="141.1">H-Bridge</text>
</g>
<g font-size="1.8" fill="#0f0f0f">
<text x="151.7" y="40.3">UC_tool_step_dir</text>
<text x="200.7" y="41.6">output_tool_step_dir</text>
<text x="280.6" y="39">ALT_tool_stepper_en</text>
<text x="320" y="41.6">Stepper</text>
<text x="328.4" y="41.6">EN</text>
<text x="277.6" y="44.1">output_tool_stepper_en</text>
<text x="280.3" y="56.8">ALT_tool_stepper_dir</text>
<text x="147.2" y="60.6">UC_tool_stepper_step</text>
<text x="203.2" y="61.9">output_tool_stepper_step</text>
<text x="280.3" y="61.9">output_tool_step_dir</text>
<text x="313.7" y="67">Stepper</text>
<text x="322.1" y="67">Dir</text>
<text x="105.4" y="72">ALT_tool_stepper_step</text>
<text x="105.4" y="74.6">ALT_tool_stepper_dir</text>
<text x="278.8" y="74.6">ALT_tool_stepper_step</text>
<text x="59" y="82.2">UC_tool_step_dir</text>
<text x="105.4" y="82.2">ALT_tool_stepper_en</text>
<text x="105.4" y="79.7">TOF_sensor_SCL</text>
<text x="149" y="80.9">UC_tool_stepper_en</text>
<text x="203.2" y="82.2">output_tool_stepper_en</text>
<text x="275.9" y="79.7">output_tool_stepper_step</text>
<text x="317.5" y="80.9">Stepper</text>
<text x="325.9" y="80.9">Step</text>
<text x="60.3" y="89.8">TOF_sensor_~{INT}</text>
<text x="105.4" y="84.7">home_switch</text>
<text x="105.4" y="89.8">drill_CCW</text>
<text x="105.4" y="87.3">drill_CW</text>
<text x="105.4" y="92.4">drill_en</text>
<text x="330.2" y="94.9">Stepper</text>
<text x="338.6" y="94.9">COM+</text>
<text x="54.5" y="97.4">UC_tool_stepper_step</text>
<text x="56.3" y="100">UC_tool_stepper_en</text>
<text x="105.4" y="100">current_sense_MCU</text>
<text x="59.6" y="102.5">TOF_sensor_SDA</text>
<text x="144" y="133">home_switch</text>
<text x="185.3" y="136.8">TOF_sensor_SDA</text>
<text x="185.4" y="139.4">TOF_sensor_SCL</text>
<text x="186" y="152.1">TOF_sensor_~{INT}</text>
<text x="333.7" y="154.9" transform="rotate(-90 333.7 154.9)">current_sense</text>
<text x="336.2" y="154.9" transform="rotate(-90 336.2 154.9)">drill_en</text>
<text x="339.1" y="154.6">drill_CCW</text>
<text x="339.1" y="167.3">drill_CW</text>
<text x="336.2" y="174.9" transform="rotate(-90 336.2 174.9)">drill_en</text>
<text x="333.7" y="181" transform="rotate(-90 333.7 181)">current_sense</text>
<text x="337.8" y="204.1">current_sense</text>
<text x="285.2" y="213">current_sense_MCU</text>
</g>
<g font-size="1.8" fill="#a90000">
<text x="304.1" y="39.1">1</text>
<text x="313" y="41.7">2</text>
<text x="192.8" y="45.2" transform="rotate(-90 192.8 45.2)">3</text>
<text x="304.1" y="44.2">3</text>
<text x="186" y="48">1</text>
<text x="192.8" y="52.8" transform="rotate(-90 192.8 52.8)">2</text>
<text x="304.1" y="56.9">1</text>
<text x="313" y="59.4">2</text>
<text x="332" y="59.4">3</text>
<text x="332" y="56.9">4</text>
<text x="192.8" y="65.5" transform="rotate(-90 192.8 65.5)">3</text>
<text x="304.1" y="62">3</text>
<text x="332" y="64.5">1</text>
<text x="332" y="62">2</text>
<text x="186" y="68.3">1</text>
<text x="192.8" y="73.1" transform="rotate(-90 192.8 73.1)">2</text>
<text x="304.1" y="74.7">1</text>
<text x="313" y="77.2">2</text>
<text x="304.1" y="79.8">3</text>
<text x="186" y="88.6">1</text>
<text x="192.8" y="85.8" transform="rotate(-90 192.8 85.8)">3</text>
<text x="192.8" y="93.4" transform="rotate(-90 192.8 93.4)">2</text>
<text x="304.1" y="92.5">1</text>
<text x="313" y="95">2</text>
<text x="304.1" y="97.5">3</text>
<text x="203.8" y="130.6">4</text>
<text x="203.8" y="135.6">2</text>
<text x="203.8" y="133.1">3</text>
<text x="57.7" y="140.7">1</text>
<text x="203.8" y="138.2">1</text>
<text x="57.7" y="149.6">1</text>
<text x="358.7" y="145.8">2</text>
<text x="57.7" y="158.5">1</text>
<text x="331.2" y="157.6" transform="rotate(-90 331.2 157.6)">7</text>
<text x="333.8" y="157.6" transform="rotate(-90 333.8 157.6)">5</text>
<text x="336.3" y="157.6" transform="rotate(-90 336.3 157.6)">3</text>
<text x="338.8" y="157.6" transform="rotate(-90 338.8 157.6)">1</text>
<text x="57.7" y="167.4">1</text>
<text x="331.2" y="166.4" transform="rotate(-90 331.2 166.4)">8</text>
<text x="333.8" y="166.4" transform="rotate(-90 333.8 166.4)">6</text>
<text x="336.3" y="166.4" transform="rotate(-90 336.3 166.4)">4</text>
<text x="338.8" y="166.4" transform="rotate(-90 338.8 166.4)">2</text>
<text x="303.3" y="216" transform="rotate(-90 303.3 216)">1</text>
<text x="305.8" y="216" transform="rotate(-90 305.8 216)">2</text>
</g>
<g font-size="1.4" fill="#006464">
<text x="46.3" y="33.8">02</text>
<text x="46.3" y="36.3">01</text>
<text x="81" y="57.9">VIN</text>
<text x="96.3" y="57.9">3V3</text>
<text x="81" y="60.4">EN</text>
<text x="81" y="65.5">VP</text>
<text x="96.1" y="65.5">RX0</text>
<text x="81" y="68">VN</text>
<text x="96.4" y="68">TX0</text>
<text x="92.1" y="73.1">D16/RX2</text>
<text x="92.3" y="75.7">D17/TX2</text>
<text x="81" y="80.7">D2</text>
<text x="81" y="83.3">D4</text>
<text x="96.1" y="80.7">D22</text>
<text x="96.1" y="83.3">D23</text>
<text x="81" y="85.8">D5</text>
<text x="81" y="88.4">D12</text>
<text x="96.1" y="85.8">D25</text>
<text x="96.1" y="88.4">D26</text>
<text x="81" y="90.9">D13</text>
<text x="81" y="93.4">D14</text>
<text x="81" y="96">D15</text>
<text x="96.1" y="90.9">D27</text>
<text x="96.1" y="93.4">D32</text>
<text x="96.1" y="96">D33</text>
<text x="81" y="98.5">D18</text>
<text x="81" y="101.1">D19</text>
<text x="96.1" y="98.5">D35</text>
<text x="96.1" y="101.1">D34</text>
<text x="81" y="103.6">D21</text>
<text x="96" y="108.7">GND</text>
<text x="335" y="117.6">02</text>
<text x="335" y="120.1">01</text>
<text x="162.3" y="136.6">01</text>
<text x="162.3" y="134.1">02</text>
<text x="206.8" y="155.7">01</text>
<text x="206.8" y="153.1">02</text>
<text x="352.8" y="188.7">01</text>
<text x="352.8" y="186.2">02</text>
</g>
<g font-size="1.4" fill="#a90000">
<text x="51" y="35.3">01</text>
<text x="51" y="32.8">02</text>
<text x="330.4" y="119.1">01</text>
<text x="330.4" y="116.6">02</text>
<text x="157.7" y="135.6">01</text>
<text x="157.7" y="133.1">02</text>
<text x="202.1" y="154.7">01</text>
<text x="202.1" y="152.1">02</text>
<text x="348.2" y="185.2">02</text>
<text x="348.2" y="187.7">01</text>
<text x="317.2" y="224.1" transform="rotate(-90 317.2 224.1)">3</text>
<text x="317.2" y="231.8" transform="rotate(-90 317.2 231.8)">1</text>
</g>
</svg>
